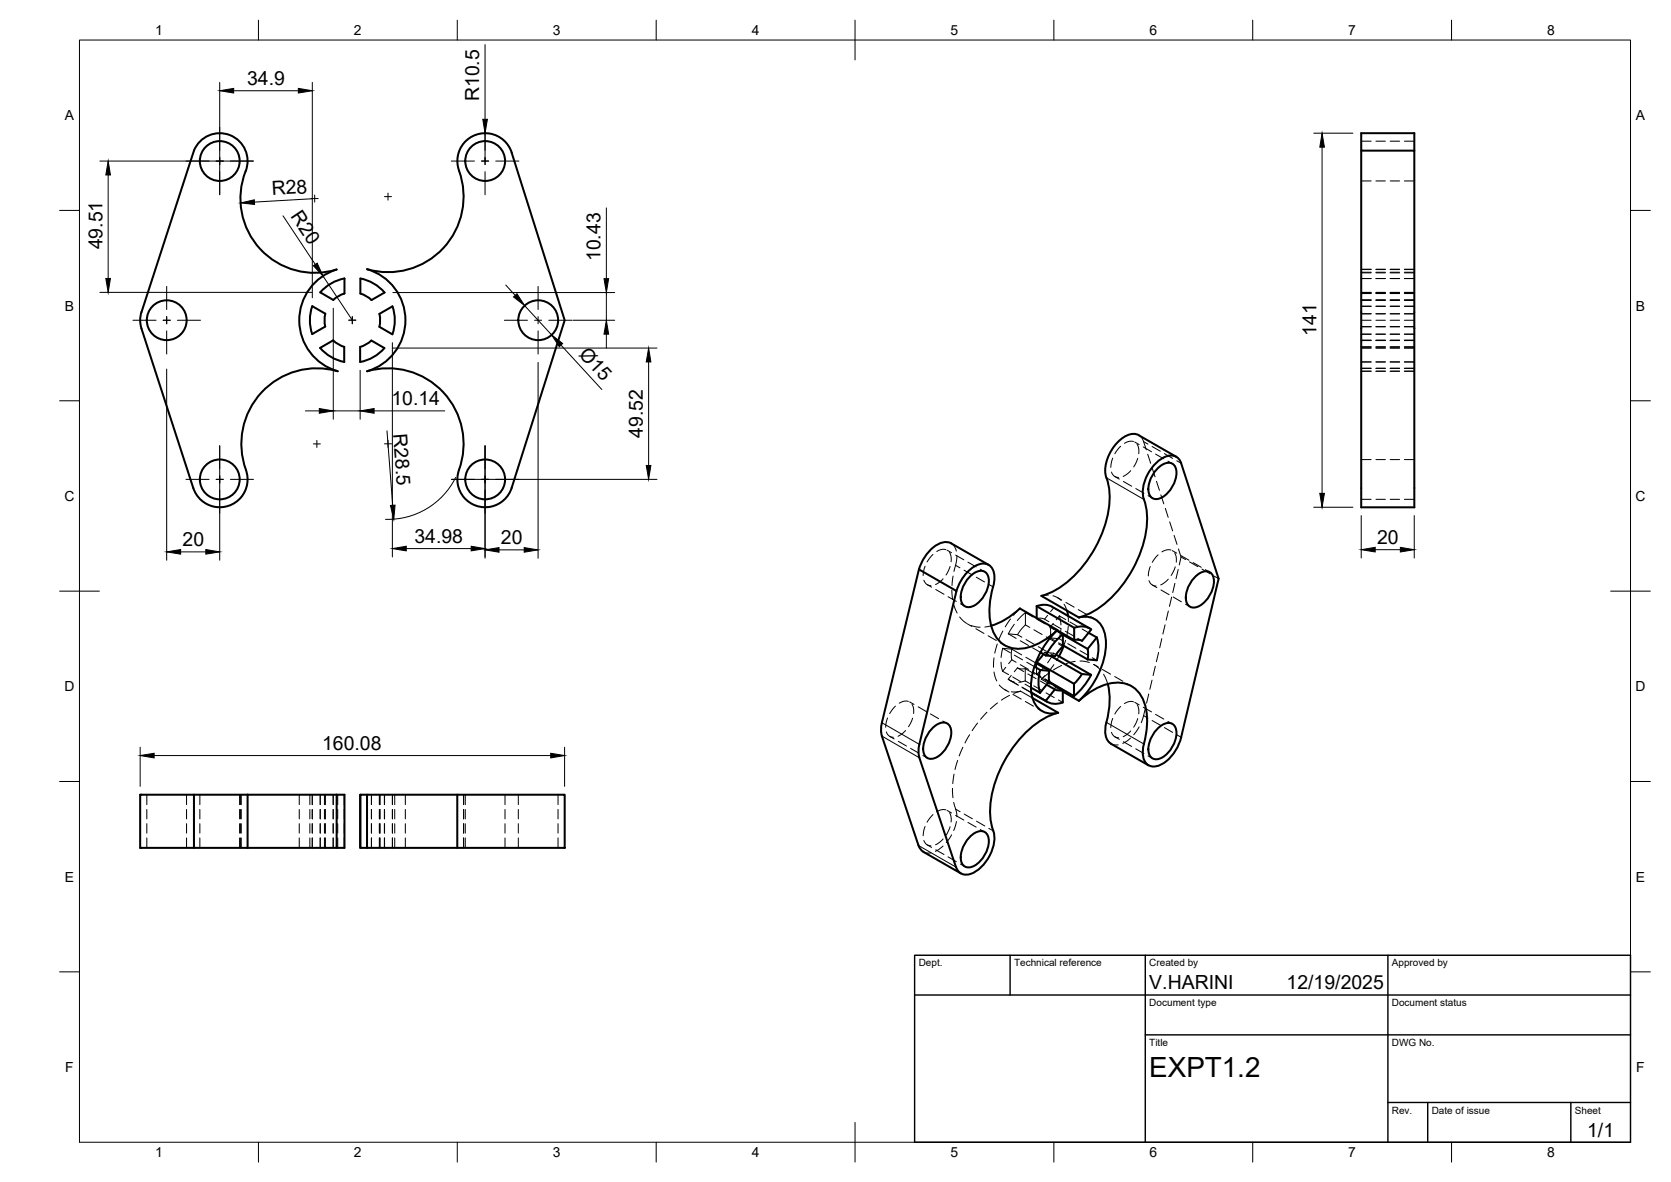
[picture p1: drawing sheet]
<svg xmlns="http://www.w3.org/2000/svg" width="420mm" height="297mm" viewBox="0 0 420 297" stroke-linecap="round" stroke-linejoin="round" font-family="sans-serif">
<!-- layer: Visible -->
<g fill="none" stroke="#000" stroke-width=".51">
<path d="M117.3 35.3a7 7 0 0 1 11.4 3.1l13.3 42.1-13.3 42.1a7 7 0 0 1-9 4.5 7 7 0 0 1-4.3-9 19 19 0 0 0-3.9-19.5 19 19 0 0 0-19.2-5.3 13.3 13.3 0 0 0 9.6-12.8 13.3 13.3 0 0 0-9.6-12.8 19.1 19.1 0 0 0 19.5-5.7 19.1 19.1 0 0 0 3.4-19.9 7 7 0 0 1 2.1-6.8zM342.3 37.9v89.6h13.3v-89.6h-13.3v-4.4h13.3v4.4M61.8 43a18.7 18.7 0 0 0 3.6 19.6 18.7 18.7 0 0 0 19.3 5.1 13.3 13.3 0 0 0-9.5 12.9 13.3 13.3 0 0 0 9.7 12.7 19.1 19.1 0 0 0-19.4 5.6 19.1 19.1 0 0 0-3.4 20 7 7 0 0 1-5 8.3 7 7 0 0 1-8.5-4.6l-13-40.1-.4-2.3 .4-1.8M61.8 43a7 7 0 0 0-3.9-9 7 7 0 0 0-9.1 3.8l-13.2 40.6M78.5 76.9l3.3 1.9-.2 1.6 .2 1.7-3.3 1.9a10.6 10.6 0 0 1 0-7.1zM81.1 72.9a10.7 10.7 0 0 1 5.5-2.9v3.8l-1.5 .6-1.3 1-3.3-1.9zM90.6 70v3.8l1.5 .6 1.3 1 3.3-1.9M90.6 70a10.7 10.7 0 0 1 6.1 3.5M83.8 85.5l-3.3 1.9M83.8 85.5l1.3 1 1.5 .7v3.8a10.7 10.7 0 0 1-6.1-3.6M95.4 82.1l.2-1.6-.2-1.6 3.3-1.9a10.6 10.6 0 0 1 0 7M95.4 82.1l3.3 1.9"/>
<path d="M96.6 87.5l-3.2-1.9-1.3 .9-1.5 .7v3.8a10.6 10.6 0 0 0 6.1-3.5M291 117.7a3.3 3.3 0 0 1 3.8-1.2 3.3 3.3 0 0 1 .8 3.9 6.9 6.9 0 0 1-4.7 5 2.1 2.1 0 0 1-2.2-2.5l.5-2.3 .8-1.6zM295.8 114.8l-9.5-5.4a4.2 4.2 0 0 0-4.8 1.2 10.4 10.4 0 0 0-3.5 8.7 19.5 19.5 0 0 1-.7 14.2 28.3 28.3 0 0 1-13.3 15.5l-2.1 .7M231.1 143.1l-9.3 38.5-.2 2.4 .1 1 9.6 28.2 .9 .8 9.4 5.5M231.1 143.1l9.4 5.4-9.3 38.6M240.5 148.5a9.4 9.4 0 0 1 6.4-6.9 2.77 2.77 0 0 1 3.1 3 11.3 11.3 0 0 1-.7 4.4 13.9 13.9 0 0 0 1.6 11.6 7.6 7.6 0 0 0 9.3 1.5 19.2 19.2 0 0 0 5.7-3.8 20.3 20.3 0 0 0-6.6 15.6 5.3 5.3 0 0 0 5.7 5.4l1.1-.2M243.9 144.9a3.3 3.3 0 0 1 3.7-1.2 3.3 3.3 0 0 1 .8 3.8 6.9 6.9 0 0 1-4.7 5.1 2.1 2.1 0 0 1-2.1-2.5l.4-2.4 .8-1.5zM248.6 142l-9.4-5.5a4.5 4.5 0 0 0-5.1 1.6l-2.1 2.6-.9 2.4M256.4 152.9l9.5 5.4M256.4 152.9a18.2 18.2 0 0 1-7.2 4.3M260.7 152.3l1.2-.3h1.1l1.6 .5M260.7 155.3v-3l9.4 5.5v3.1"/>
<path d="M261.8 149.7l9.5 5.5a5.1 5.1 0 0 1 6.5 4.1 18.7 18.7 0 0 1-4.8 15l-1.7 1.8a14.1 14.1 0 0 1 10.9-4.5 7.6 7.6 0 0 1 6.1 7.2 20.4 20.4 0 0 1-.7 8.2M264.5 152.5l9.5 5.4M265.7 158.5l1.6 .9v3.1M265.8 158.4l4.3 2.5M267.3 159.4a16.8 16.8 0 0 0-4.3 5.3M268.3 153.4l.3 1.4M270.1 157.8l2-.4a3.8 3.8 0 0 1 2.3 .8l-2.3 2.8-.8-.2h-1.2M271.3 155.2a22.8 22.8 0 0 0 12.8-10.9 25.7 25.7 0 0 0 4.1-16.8 10 10 0 0 1 5.1-12.8 2.7 2.7 0 0 1 3.7 1.7l9.4 29-9.4 39.9a10 10 0 0 1-6.3 7.3 2.84 2.84 0 0 1-3.4-3.2l.3-2.5M273.7 159l2.1 1.2-2.3 2.9-6.2-3.6M300.5 145a3.3 3.3 0 0 1 3.7-1.2 3.3 3.3 0 0 1 .8 3.8 6.9 6.9 0 0 1-4.7 5.1 2.1 2.1 0 0 1-2.1-2.5l.4-2.4 .8-1.5zM259.6 175.4l6.5 3.7M260.1 167.5l1.4 .9"/>
<path d="M260.4 166.6l3.4 2M260.6 166.4l9.4 5.4M260.6 166.4v.3M261.5 168.4l2.3 .2M261.5 168.4a10 10 0 0 0 0 5.7M262.4 164.4l-1.8 2M263.2 172.1l2 1.2M263.7 171.4l3.5 2M263.8 171.3l6.2 3.6M263.8 168.6l-.1 1.6 .1 1-2.3 2.9-2.3-1.3M265.2 173.3l-2.3 2.8-3.6-2.1 4 2.4M265.2 173.3l.8 .2h1.2"/>
<path d="M265.5 164.5l8.8 5.1-2.3-.2-7.9-4.6M266.1 179.1a22.9 22.9 0 0 0-12.8 10.8 25.7 25.7 0 0 0-4.1 16.8 10 10 0 0 1-5.1 12.9 2.7 2.7 0 0 1-3.7-1.7l-9.2-27.5M267.2 173.4v3.1l-2 .4a3.8 3.8 0 0 1-2.3-.8M267.2 173.8l4.1 2.3M267.3 162.5l-2 2.4-2.3-.2-1.4-.8M267.5 162.3l-1.2 2.6M270 171.8v3.1M272.1 169.4l-2 2.4M273.5 163.1l.1 1-.1 1.6M274.4 169.6a16.8 16.8 0 0 1-4.3 5.3M275.8 160.2a10 10 0 0 1 0 5.7l-2.3-.2-6.2-3.5M278.5 171.9a18.8 18.8 0 0 1-.3 9.6"/>
<path d="M48.8 199.7h-13.6v13.4h13.6v-13.4h13.5M62.3 199.7h22.3M62.3 199.7v13.4M84.6 199.7h2v13.4h-2M84.6 199.7v13.4h-22.3M90.6 199.7v13.4M92.3 199.7h-1.7v13.4h1.7M92.3 199.7h49.7v13.4h-49.7zM115 199.7v13.4M231.2 187l-.3 1.8 .3 1.6M234.4 183a3.3 3.3 0 0 1 3.8-1.2 3.3 3.3 0 0 1 .8 3.9 6.9 6.9 0 0 1-4.7 5 2.1 2.1 0 0 1-2.2-2.5l.5-2.4 .8-1.5zM278.2 181.5a4.6 4.6 0 0 0 1.1 5.4l9.5 5.4"/>
<path d="M291 183.1a3.3 3.3 0 0 1 3.8-1.2 3.3 3.3 0 0 1 .8 3.9 6.9 6.9 0 0 1-4.7 5 2.1 2.1 0 0 1-2.2-2.5l.5-2.4 .8-1.5zM48.8 213.1h13.5M243.9 210.3a3.3 3.3 0 0 1 3.7-1.2 3.3 3.3 0 0 1 .8 3.8 6.9 6.9 0 0 1-4.7 5.1 2.1 2.1 0 0 1-2.1-2.5l.4-2.4 .8-1.5z"/>
<circle cx="55.3" cy="40.5" r="5"/>
<circle cx="122" cy="40.5" r="5"/>
<circle cx="41.9" cy="80.5" r="5"/>
<circle cx="135.3" cy="80.5" r="5"/>
<circle cx="55.3" cy="120.5" r="5"/>
<circle cx="122" cy="120.5" r="5"/>
</g>
<!-- layer: Hidden -->
<g fill="none" stroke="#000" stroke-width=".25">
<path d="M342.3 35.5h2.5M346 35.5h2.3M349.5 35.5h2.4M353.1 35.5h2.5M342.3 45.5h2.5M346 45.5h2.3M349.5 45.5h2.4M353.1 45.5h2.5M342.3 78.9h2.5M342.3 77h2.5M342.3 75.4h2.5M342.3 73.8h2.5"/>
<path d="M342.3 70h2.5M342.3 73.5h2.5M342.3 78.8h2.5M342.3 76.9h2.5M342.3 67.7h2.5M342.3 75.5h2.5M342.3 68.6h2.5M342.3 68.4h2.5M346 78.9h2.3M346 77h2.3M346 75.4h2.3M346 73.8h2.3"/>
<path d="M346 70h2.3M346 73.5h2.3M346 78.8h2.3M346 76.9h2.3M346 67.7h2.3M346 75.5h2.3M346 68.6h2.3M346 68.4h2.3M349.5 78.9h2.4M349.5 77h2.4M349.5 75.4h2.4M349.5 73.8h2.4"/>
<path d="M349.5 70h2.4M349.5 73.5h2.4M349.5 78.8h2.4M349.5 76.9h2.4M349.5 67.7h2.4M349.5 75.5h2.4M349.5 68.6h2.4M349.5 68.4h2.4M353.1 78.9h2.5M353.1 77h2.5M353.1 75.4h2.5M353.1 73.8h2.5"/>
<path d="M353.1 70h2.5M353.1 73.5h2.5M353.1 78.8h2.5M353.1 76.9h2.5M353.1 67.7h2.5M353.1 75.5h2.5M353.1 68.6h2.5M353.1 68.4h2.5M342.3 82.1h2.5M342.3 84h2.5M342.3 87.2h2.5M342.3 85.5h2.5"/>
<path d="M342.3 87.4h2.5M342.3 91h2.5M342.3 93.3h2.5M342.3 92.6h2.5M342.3 80.5h2.5M342.3 92.5h2.5M346 82.1h2.3M346 84h2.3M346 87.2h2.3M346 85.5h2.3M346 87.4h2.3M346 91h2.3"/>
<path d="M346 93.3h2.3M346 92.6h2.3M346 80.5h2.3M346 92.5h2.3M349.5 82.1h2.4M349.5 84h2.4M349.5 87.2h2.4M349.5 85.5h2.4M349.5 87.4h2.4M349.5 91h2.4M349.5 93.3h2.4M349.5 92.6h2.4"/>
<path d="M349.5 80.5h2.4M349.5 92.5h2.4M353.1 82.1h2.5M353.1 84h2.5M353.1 87.2h2.5M353.1 85.5h2.5M353.1 87.4h2.5M353.1 91h2.5M353.1 93.3h2.5M353.1 92.6h2.5M353.1 80.5h2.5M353.1 92.5h2.5"/>
<path d="M279.5 118.6l.8 1.1 .9 .3M279.8 115.1l-.5 2.4M280.3 119.8l1.2 .6M281.8 112.1l-1.5 1.9M284.3 118.3l-1.9 1.4M285 111h-1.4l-.9 .4M285.3 111.1l1.1 .6M285.9 111.7l.4 1v1.3M286.1 115.2l-1 2.1M286.3 109.4l.9 .8 1 2.8M287.5 112.3l2 1.2M288.6 114.2l.7 2.2"/>
<path d="M289.7 117.6l.7 2.2M290.6 114.1l2 1.2M293.7 115.9l1.1 .6M342.3 115.5h2.5M346 115.5h2.3M349.5 115.5h2.4M353.1 115.5h2.5M234.6 139.3l-1.5 1.9M237.8 138.1h-.9l-1.4 .5M238.1 138.3l1.1 .6M238.7 138.9l.4 .9v1.4M239.1 136.5l1 1 .4 1"/>
<path d="M240.3 139.5l2 1.2M240.6 139.7l-.2 1.7-.5 2.2M282.5 121l2 1.2M285.6 122.8l2 1.2M288.7 124.6l1.1 .6M290.8 121l.7 2.2M291.2 139.4l-1.5 1.9M291.9 124.4l.7 2.2M293 127.7l.7 2.3M294.1 131.2l.8 2.2M294.4 138.2h-.9l-1.4 .5M294.8 138.4l1.1 .6"/>
<path d="M295.2 134.5l.8 2.3M295.4 138.9l.3 1 .1 1.4M296.3 138l.7 2M296.9 139.6l2.1 1.2M297 140l1.1 .6M297 140l-.5 2M342.3 125.5h2.5M346 125.5h2.3M349.5 125.5h2.4M353.1 125.5h2.5M232.3 145.8l.8 1.1 1 .3M232.6 142.3l-.5 2.3"/>
<path d="M233.2 146.9l1.1 .7M235.3 148.2l2.1 1.1M237.1 145.4l-1.1 1.1-.8 .4M238.4 150l2.1 1.1M238.9 142.4l-1 2.1M239.3 148.3l.2 2.4M239.6 144.8l-.2 2.3M239.8 151.9l.9 2.2M241.3 155.1l1.8 1.6M241.5 151.7l1.1 .7M243.2 156.8l1.1 .6M243.4 141.3l2 1.2"/>
<path d="M244.1 157.2l2.3 .4M245.4 158l2 1.2M246.5 143.1l1.1 .6M248.5 159.8l2 1.2M249.2 157.3l-1.6 .3M252.2 158.6l-1 2.1M253.5 159.3l2.3 .2M253.5 159.3l2 1.1M254.1 155.6l-1.3 1.9M255 156.9l-1.5 2.4M255.8 159.5l1.1 .6M256.4 152.9l-1.6 1.7"/>
<path d="M257.8 157l-2 2.5M257.8 154l-2 1.9M257.8 157l1.1 .7M259.7 155l-1.9-1v3M260 158.3l2 1.2M260.7 155.4l.8-.1a3.6 3.6 0 0 1 2.2 .9M260.7 155.4l2 1.2M260.7 155.3v.1M260.7 155.6l2.1 1.2M263.4 154.7l-.8 .9M263.6 149.5l-1.8 .2M263.8 157.2l2 1.2"/>
<path d="M263.8 157.4l1.9 1.1M264.1 157.6l.1 1-.2 1.7 1.1 .6M264.1 157.6l1 .7M264.5 152.5l.4 .2M264.8 149.7l1.3 .6 .7 .6M264.8 156.9l2 1.1M264.8 156.7l-.7 .9M264.9 152.7l1.1 .7M264.9 152.7l-.7 1M265.9 150.2l1.1 .6M266.2 158.9l1.1 .6M266.4 154.8l.4 2.2"/>
<path d="M266.4 154.8l-.8 1M266.4 154.8l1.6 .9M266.7 158.2l-.4 2.3M267.1 154l2.1 1.2M267.5 151.8l.8 1.6M267.9 158.6l2 1.2M268 151.4l2.1 1.2M268.6 154.8v1.4M268.6 157.4l-.4 2.4M269 156.3l2.1 1.2M270.2 155.8l2 1.1M271.1 153.2l2.1 1.2"/>
<path d="M272.1 158.1l1.6 .9M273.3 157.6l1.1 .6M274.2 155l1.1 .6M288.9 145.9l.8 1.1 1 .3M289.2 142.4l-.5 2.3M289.8 147l1.1 .7M291.9 148.3l2.1 1.1M292.9 157l-.5 2.3M293.8 145.5l-2 1.5M293.8 153.6l-.6 2.3M294.6 150.1l-.6 2.3M295 150l2.1 1.2"/>
<path d="M295.4 146.6l-.5 2.3M295.5 142.4l-1 2.2M296.2 143.1l-.5 2.3M298.1 151.8l1.1 .7M299.1 141.2l2.1 1.2M300 141.4l2 1.2M302.2 143l2.1 1.2M303.1 143.2l1.1 .6M305.3 144.8l1.1 .6M225.1 177.4l-1.4 1.9M228.4 176.3l-1-.1-1.3 .5M228.7 176.4l1.1 .6"/>
<path d="M229.3 177l.4 1v1.3M230.9 177.6l2 1.2M234 179.4l2 1.2M248.2 179l-1.7 1.8M249.9 165.3l-.1 2.4M249.9 168.9l.7 2.2M250.8 161.8l-.7 2.3M250.8 176.6l-1.8 1.6M251.3 172.1l1 1 .9 .5M251.5 161.6l1.1 .6M251.7 166.4l.4 2.3M252.1 168.7l1.5 .8"/>
<path d="M252.1 162.9l-.4 2.3M252.1 162.9l1.9 1.1M252.1 162.9l2.3 .2M252.6 173.3l1.1 .6M252.9 167.7l-.8 1M253.5 170.7l1.5 .7M253.5 170.7l2.4 1.4M253.9 174.7l-2.1 1.2M253.9 171l2.2 1.2M254.3 169.7l-.8 1M254.4 165.8l-.8 1M254.4 165.8l1.1 .6"/>
<path d="M254.6 170.1l2.1 1.2M254.7 174.5l2.1 1.2M255.1 164.6l2 1.2M255.8 167.8l1.1 .3 .9-.1M255.8 167.8l-.8 1M255.8 167.8l1.6 1M256.5 161l2.1 1.2M256.5 167l2.1 1.2M256.6 173.7l-2.3 .1M256.6 173.7l-1.7 .6M256.6 173.7l3 1.7M256.9 164.6l-2.5-1.5-.1 1.2 .1 1.5"/>
<path d="M256.9 172.7l2.4 1.3-2.2-1.2M257.7 171.9l1.5 .9M257.8 171.1l-1.6 .4M257.8 168l2.4 1.4M257.8 168v3.1M257.8 171.1l1.1 .7M257.8 176.3l2.1 1.2M257.9 165.2l2.5 1.4M258 160.7l2 1.2M258.2 166.4l1.9 1.1M258.4 169.4l2.1 1.1M259.6 162.8l2 1.1"/>
<path d="M259.6 168.8l2.1 1.2M259.9 172.3l2.1 1.2M260.6 169.5l1.1 .6M260.6 166.7v2.8M260.9 178.1l1.1 .6M261.1 162.5l2 1.2M261.3 170l2.4 1.4M261.6 171.1l1.6 1M261.8 170.7l2.2 1.2M262.6 163.9l-.3 .5M262.6 163.9l1.5 .9M262.6 163.9l2.3 .3"/>
<path d="M262.7 167.5l-2.1 2M262.7 170.7l1.1 .6M262.7 169.8l-.9 .9M262.7 170.6l1.1 .6M263 174.1l2.1 1.2M263.1 160l2 1.2M263.9 169l-2.1 1.7M264 160.3l2.3 .2M264.2 164.3l1.1 .6M264.9 164.2l-1.5 2.4M264.9 164.2l.6 .3M265 167l-1.5 1.9"/>
<path d="M265 172.5l2.2 1.3M266.1 175.9l1.1 .6M266.1 161.8l1.2 .7M266.2 161.5l1.1 .7M266.3 164.9l-.7 1.1M266.3 160.5l1.1 .6M267 167.2l-2.1 1.2M267.9 160.9l-.4 1.4M268.5 161.7l2 1.2M270.4 166.2l-2.3 .6M271 160.4l1.1 .6M271.5 166.1l2.4 .4"/>
<path d="M271.6 163.5l2 1.2M274.7 165.3l1.1 .6M275 167l1.8 1.5M275.1 167l1.1 .6M277.2 168.2l2.1 1.2M277.5 169.4l1 2.5M280.3 170l2 1.2M281.8 177.6l-1.5 1.8M283.4 171.8l1.1 .6M285 176.4l-.9-.1-1.4 .5M285.3 176.5l1.1 .6M285.9 177.1l.4 1v1.3"/>
<path d="M287.5 177.7l2 1.2M288 177.9l-1 3.7M288.8 174.4l-.5 2.3M289.7 170.9l-.6 2.3M290.5 167.4l-.6 2.4M290.6 179.5l2 1.2M291.3 164l-.5 2.3M292.1 160.5l-.5 2.3M36.9 199.7v2.5M46.9 199.7v2.5M50.2 199.7v2.5M60.2 199.7v2.5"/>
<path d="M60.5 199.7v2.5M60.7 199.7v2.5M75.2 199.7v2.5M77.9 199.7v2.5M78.5 199.7v2.5M80.5 199.7v2.5M81.6 199.7v2.5M81.8 199.7v2.5M83.8 199.7v2.5M84.9 199.7v2.5M86.6 199.7v2.5M92.3 199.7v2.5"/>
<path d="M93.4 199.7v2.5M95.4 199.7v2.5M95.6 199.7v2.5M96.6 199.7v2.5M96.7 199.7v2.5M98.7 199.7v2.5M99.3 199.7v2.5M101.9 199.7v2.5M116.6 199.7v2.5M117 199.7v2.5M127 199.7v2.5M130.3 199.7v2.5"/>
<path d="M140.3 199.7v2.5M222.9 183.9l.5 .9 .6 .4 .6 .1M223.2 180.4l-.5 2.4M223.7 185.1l1.1 .6M225.9 186.3l2 1.2M227.7 183.6l-1.9 1.4M229 188.1l2 1.2M229.5 180.5l-1.1 2.1M232.1 189.9l1.1 .6M237 181.2l1.1 .6M239.5 198.1l.1 2.4M239.9 194.5l-.3 2.4"/>
<path d="M240.8 191.1l-.7 2.3M242.1 187.8l-.9 2.2M243.8 184.6l-1.2 2.1M245.8 181.7l-1.4 1.9M279.3 186.9l.9 .3h1M279.5 184l.5 .9 .6 .4 .6 .1M279.8 180.5l-.5 2.4M280.3 185.2l1.2 .6M282.5 186.4l2 1.2M284.2 185.5l-1.9 1.3M284.3 183.7l-1.9 1.4M285.6 188.2l2 1.2"/>
<path d="M286.1 180.6l-1 2.1M286.4 182.7l-1.3 1.9M288.7 190l1.1 .6M293.7 181.3l1.1 .6M36.9 203.4v2.4M36.9 207v2.4M36.9 210.6v2.5M46.9 203.4v2.4M46.9 207v2.4M46.9 210.6v2.5M50.2 203.4v2.4M50.2 207v2.4"/>
<path d="M50.2 210.6v2.5M60.2 203.4v2.4M60.2 207v2.4M60.2 210.6v2.5M60.5 203.4v2.4M60.5 207v2.4M60.5 210.6v2.5M60.7 203.4v2.4M60.7 207v2.4M60.7 210.6v2.5M75.2 203.4v2.4M75.2 207v2.4"/>
<path d="M75.2 210.6v2.5M77.9 203.4v2.4M77.9 207v2.4M77.9 210.6v2.5M78.5 203.4v2.4M78.5 207v2.4M78.5 210.6v2.5M80.5 203.4v2.4M80.5 207v2.4M80.5 210.6v2.5M81.6 203.4v2.4M81.6 207v2.4"/>
<path d="M81.6 210.6v2.5M81.8 203.4v2.4M81.8 207v2.4M81.8 210.6v2.5M83.8 203.4v2.4M83.8 207v2.4M83.8 210.6v2.5M84.9 203.4v2.4M84.9 207v2.4M84.9 210.6v2.5M86.6 203.4v2.4M86.6 207v2.4"/>
<path d="M86.6 210.6v2.5M92.3 203.4v2.4M92.3 207v2.4M92.3 210.6v2.5M93.4 203.4v2.4M93.4 207v2.4M93.4 210.6v2.5M95.4 203.4v2.4M95.4 207v2.4M95.4 210.6v2.5M95.6 203.4v2.4M95.6 207v2.4"/>
<path d="M95.6 210.6v2.5M96.6 203.4v2.4M96.6 207v2.4M96.6 210.6v2.5M96.7 203.4v2.4M96.7 207v2.4M96.7 210.6v2.5M98.7 203.4v2.4M98.7 207v2.4M98.7 210.6v2.5M99.3 203.4v2.4M99.3 207v2.4"/>
<path d="M99.3 210.6v2.5M101.9 203.4v2.4M101.9 207v2.4M101.9 210.6v2.5M116.6 203.4v2.4M116.6 207v2.4M116.6 210.6v2.5M117 203.4v2.4M117 207v2.4M117 210.6v2.5M127 203.4v2.4M127 207v2.4"/>
<path d="M127 210.6v2.5M130.3 203.4v2.4M130.3 207v2.4M130.3 210.6v2.5M140.3 203.4v2.4M140.3 207v2.4M140.3 210.6v2.5M232.2 214.1l.8 .3 1-.1M232.3 211.2l.8 1.1 1 .3M232.6 207.7l-.5 2.3M233.2 212.3l1.1 .7M234.6 204.7l-1.5 1.9"/>
<path d="M235.3 213.6l2.1 1.1M237.1 210.8l-1.9 1.5M237.1 212.6l-1.9 1.4M237.8 203.5h-.9l-1.4 .5M238.1 203.7l1.1 .6M238.4 215.3l2.1 1.2M238.7 204.2l.4 1v1.4M238.9 207.7l-1 2.2M239.3 209.8l-1.4 2M239.8 201.6l.7 2.3 .1 1.4M240.3 204.9l2 1.2M240.5 206.4l-.7 2.3"/>
<path d="M241.5 217.1l1.1 .7M243.4 206.7l2 1.2M246.5 208.5l1.1 .6"/>
</g>
<!-- layer: Hidden Narrow -->
<g fill="none" stroke="#000" stroke-width=".25">
<path d="M287.5 111l1.1 .6M289.7 112.2l2.1 1.2M292.8 114l2.1 1.2M295.9 115.8l1.1 .6M240.3 142.1l1.1 .6M242.4 143.3l2.1 1.2M245.5 145.1l2 1.1M248.6 146.8l1.1 .7M287.5 179.8l1.1 .7M289.7 181.1l2.1 1.2M292.8 182.8l2.1 1.3M295.9 184.6l1.1 .7"/>
<path d="M240.3 203.4l1.1 .6M242.4 204.6l2.1 1.2M245.5 206.4l2.1 1.2M248.6 208.2l1.1 .6"/>
</g>
<!-- layer: Visible Narrow -->
<path d="M278.2 120.1l9.4 5.4M221.7 185l9.5 5.4M221.7 181.6l9.5 5.5M278.2 181.5l9.4 5.5M230.9 212.5l9.5 5.4" fill="none" stroke="#000" stroke-width=".25"/>
<!-- layer: BORDER -->
<g fill="none" stroke="#000" stroke-width=".25">
<path d="M20 10.1h390v276.9h-390zM65 5.1v5M115 5.1v5M165 5.1v5M215 5.1v10M265 5.1v5M315 5.1v5M365 5.1v5M15 52.9h5M410 52.9h5M15 100.7h5M410 100.7h5"/>
<path d="M15 148.6h10M405 148.6h10M15 196.4h5M410 196.4h5M15 244.2h5M410 244.2h5M65 287v5M115 287v5M165 287v5M215 282.1v9.9M265 287v5M315 287v5"/>
<path d="M365 287v5"/>
</g>
<!-- layer: TITLEBLOCK -->
<path d="M230 240.1h180v46.9h-180zM230 250h180M254 240.1v9.9M288 240.1v46.9M349 240.1v46.9M288 260.1h122M349 277.1h61M359 277.1v9.9M395 277.1v9.9" fill="none" stroke="#000" stroke-width=".36"/>
<!-- layer: Smart Centers -->
<g fill="none" stroke="#000" stroke-width=".25">
<path d="M55.2 32v5.8M55.2 39.6v1.8M122 32v5.8M122 39.6v1.8M46.8 40.5h5.8M54.4 40.5h1.8M55.2 43.1v5.9M57.9 40.5h5.9M78.2 49.9h1.8M79.1 49v1.8M96.7 49.4h1.7M97.6 48.5v1.8"/>
<path d="M113.5 40.5h5.8M121.1 40.5h1.8M122 43.1v5.9M124.7 40.5h5.8M41.9 72v5.8M41.9 79.6v1.8M88.6 79.6v1.8M135.3 72v5.8M135.3 79.6v1.8M33.4 80.5h5.8M41 80.5h1.8M41.9 83.1v5.9"/>
<path d="M44.6 80.5h5.8M87.7 80.5h1.8M126.8 80.5h5.8M134.4 80.5h1.8M135.3 83.1v5.9M138 80.5h5.8M55.2 112v5.8M55.2 119.6v1.8M78.8 111.6h1.8M79.7 110.7v1.7M96.7 111.5h1.7M97.6 110.6v1.8"/>
<path d="M122 112v5.8M122 119.6v1.8M46.8 120.5h5.8M54.4 120.5h1.8M55.2 123.2v5.8M57.9 120.5h5.9M113.5 120.5h5.8M121.1 120.5h1.8M122 123.2v5.8M124.7 120.5h5.8"/>
</g>
<!-- layer: FD_Dimensions -->
<g fill="none" stroke="#000" stroke-width=".25">
<path d="M122 11.2v18.8M55.2 20.7v28.2M58.8 22.8h16.2M78.5 20.7v54.1M122 33.5v7M330.3 33.5h9.9M332.4 37v87M25.1 40.5h38.5M27.2 44v26M71.2 54.2l8.1 12.2M78.6 49.9l-14.6 .9M152.5 52.2v17.8"/>
<path d="M25.1 73.5h53.3M81.2 69.4l7.4 11.1M83.8 77.5v27.9M98.8 73.5h55.8M127.2 71.6l2.3 2.6M131.9 76.8l6.8 7.3M152.5 73.5v7M41.9 92.7v48.1M90.6 93.1v12.3M98.7 86.1v53.9M98.7 87.5h66.5M135.3 91.1v49.2"/>
<path d="M141.1 86.7l10.2 11.2M144.1 80.5h10.5M152.5 84v3.5M163.1 91v26M55.2 112.1v28.7M76.8 103.3h3.5M83.8 103.3h6.8M94.1 103.3h17.7M97.3 108.3l1.4 18.7M114.6 120a19 19 0 0 1-17.7 10.5M122 112.1v28.2M45.4 138.7h6.4"/>
<path d="M102.2 137.9h16.3M113.6 120.5h51.6M125.5 138.2h6.3M330.3 127.5h9.9M342.3 129.6v10.6M345.8 138.1h6.3M355.6 129.6v10.6M35.2 187.8v9.8M38.8 189.9h99.7M142 187.8v9.8"/>
</g>
<g fill="#000" stroke="#000" stroke-width=".25">
<path d="M55.2 22.8l3.6-.6v1.2zM75 22.2l3.5 .6-3.5 .6zM121.4 30h1.2l-.6 3.5zM332.4 33.5l.6 3.5h-1.1zM27.2 40.5l.6 3.5h-1.2zM60.5 51l3.4-.8 .1 1.2zM26.6 70h1.2l-.6 3.5zM78.8 66.8l1-.7 1.4 3.3zM129.1 74.6l.9-.8 1.9 3zM151.9 70h1.1l-.5 3.5zM138.7 84.1l2.8 2.2-.9 .8zM152.5 80.5l.5 3.5h-1.1z"/>
<path d="M163.1 87.5l.6 3.5h-1.2zM80.3 102.7l3.5 .6-3.5 .6zM90.6 103.3l3.5-.6v1.2zM162.5 117h1.2l-.6 3.5zM41.9 138.7l3.5-.6v1.2zM51.8 138.1l3.4 .6-3.4 .6zM98.2 127l1.1-.1-.3 3.6zM98.7 137.9l3.5-.6v1.1zM118.5 137.3l3.5 .6-3.5 .5zM122 138.2l3.5-.6v1.2zM131.8 137.6l3.5 .6-3.5 .6zM331.9 124h1.1l-.6 3.5z"/>
<path d="M342.3 138.1l3.5-.6v1.2zM352.1 137.5l3.5 .6-3.5 .6zM35.2 189.9l3.6-.6v1.2zM138.5 189.3l3.5 .6-3.5 .6z"/>
</g>
<text font-size="7" x="289" y="270.6">EXPT1.2</text>
<g font-size="4.9">
<text x="62.1" y="21.3">34.9</text>
<text x="120.5" y="25.5" transform="rotate(-90 120.5 25.5)">R10.5</text>
<text x="68.4" y="49.1" transform="rotate(-3 68.4 49.1)">R28</text>
<text x="72.9" y="54.3" transform="rotate(56 72.9 54.3)">R20</text>
<text x="25.7" y="62.7" transform="rotate(-90 25.7 62.7)">49.51</text>
<text x="151" y="65.6" transform="rotate(-90 151 65.6)">10.43</text>
<text x="145.4" y="89.1" transform="rotate(47 145.4 89.1)">Ø15</text>
<text x="331" y="84.4" transform="rotate(-90 331 84.4)">141</text>
<text x="98.4" y="101.8">10.14</text>
<text x="98.8" y="109.2" transform="rotate(86 98.8 109.2)">R28.5</text>
<text x="161.6" y="110" transform="rotate(-90 161.6 110)">49.52</text>
<text x="45.9" y="137.2">20</text>
<text x="104.2" y="136.4">34.98</text>
<text x="126" y="136.7">20</text>
<text x="346.3" y="136.7">20</text>
<text x="81" y="188.4">160.08</text>
<text x="289" y="248.5">V.HARINI</text>
<text x="323.5" y="248.5">12/19/2025</text>
<text x="399.1" y="285.7">1/1</text>
</g>
<g font-size="3.5">
<text x="39" y="8.8">1</text>
<text x="89" y="8.8">2</text>
<text x="139" y="8.8">3</text>
<text x="189" y="8.8">4</text>
<text x="239" y="8.8">5</text>
<text x="289" y="8.8">6</text>
<text x="339" y="8.8">7</text>
<text x="389" y="8.8">8</text>
<text x="16.3" y="30.2">A</text>
<text x="411.3" y="30.2">A</text>
<text x="16.3" y="78">B</text>
<text x="411.3" y="78">B</text>
<text x="16.2" y="125.9">C</text>
<text x="411.2" y="125.9">C</text>
<text x="16.2" y="173.7">D</text>
<text x="411.2" y="173.7">D</text>
<text x="16.3" y="221.6">E</text>
<text x="411.3" y="221.6">E</text>
<text x="16.4" y="269.4">F</text>
<text x="411.4" y="269.4">F</text>
<text x="39" y="290.8">1</text>
<text x="89" y="290.8">2</text>
<text x="139" y="290.8">3</text>
<text x="189" y="290.8">4</text>
<text x="239" y="290.8">5</text>
<text x="289" y="290.8">6</text>
<text x="339" y="290.8">7</text>
<text x="389" y="290.8">8</text>
</g>
<g font-size="2.5">
<text x="231" y="242.9">Dept.</text>
<text x="255" y="242.9">Technical reference</text>
<text x="289" y="242.9">Created by</text>
<text x="350" y="242.9">Approved by</text>
<text x="289" y="252.8">Document type</text>
<text x="350" y="252.8">Document status</text>
<text x="289" y="262.9">Title</text>
<text x="350" y="262.9">DWG No.</text>
<text x="350" y="279.9">Rev.</text>
<text x="360" y="279.9">Date of issue</text>
<text x="396" y="279.9">Sheet</text>
</g>
</svg>
